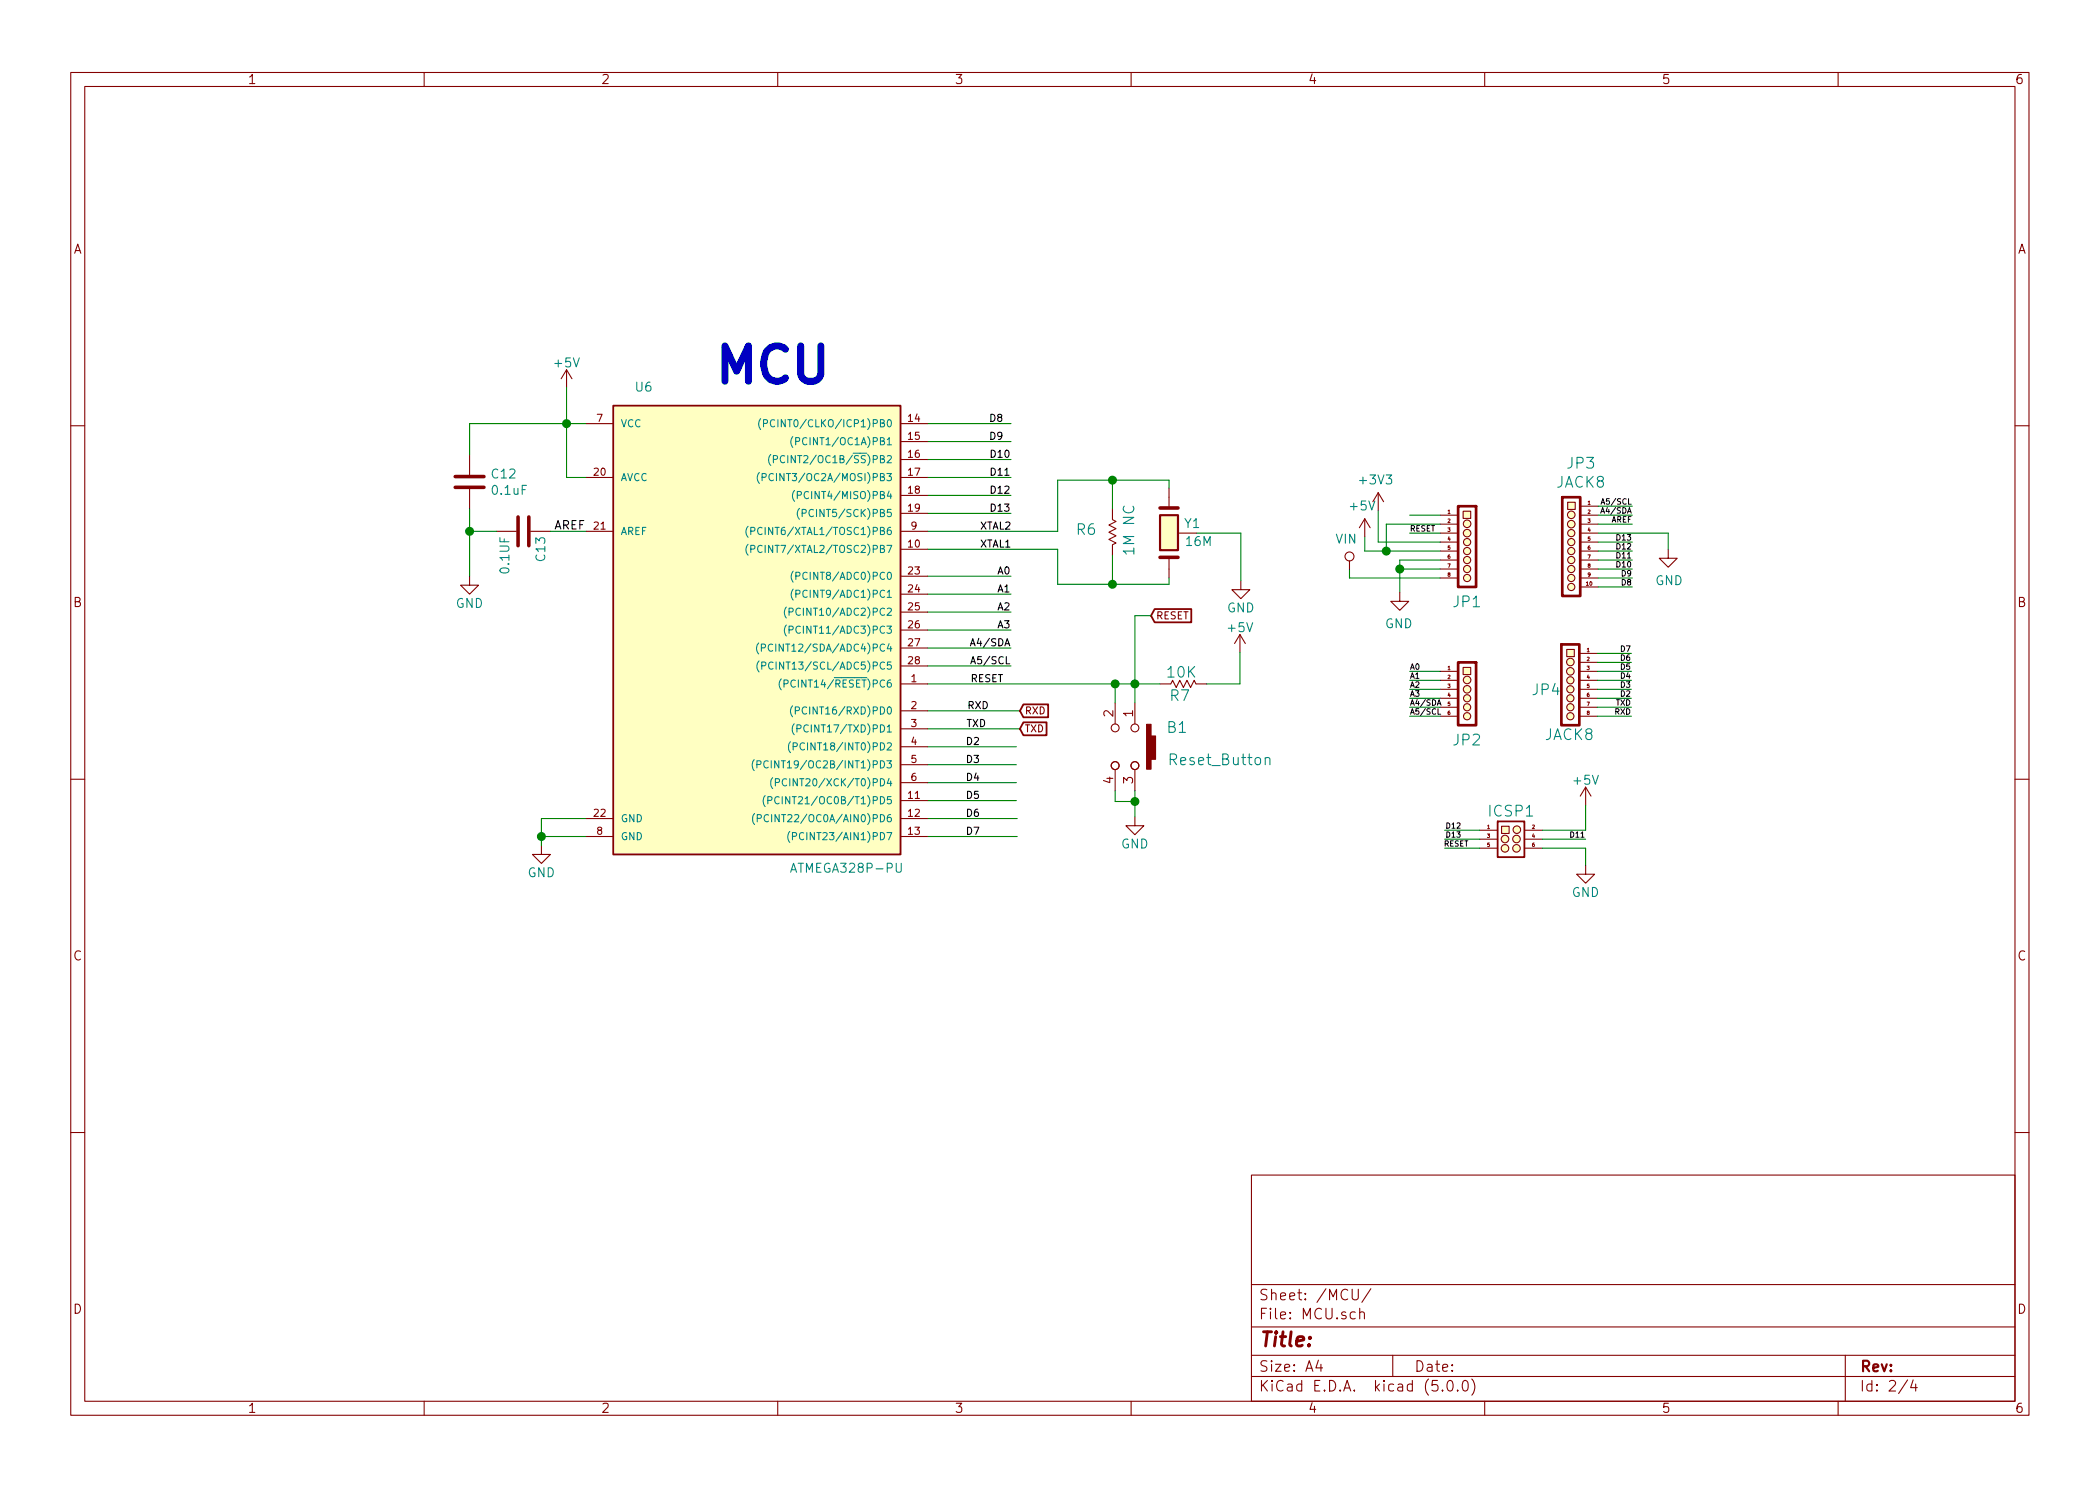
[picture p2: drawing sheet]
<svg xmlns="http://www.w3.org/2000/svg" width="297mm" height="210mm" viewBox="0 0 297 210" stroke-linecap="round" stroke-linejoin="round" font-family="sans-serif">
<g fill="none" stroke="#840000" stroke-width=".15">
<path d="M10 10.3h277v189.9h-277zM12 12.2h273v186.1h-273zM60 10.3v1.9M110 10.3v1.9M160 10.3v1.9M210 10.3v1.9M260 10.3v1.9M80.1 52.3l-.7 1.3M80.1 52.3v2.6M80.1 52.3l.8 1.3M82.9 59.9h3.8M127.4 59.9h3.8"/>
<path d="M10 60.2h2M66.4 64.4v2.8M66.4 69.2v2.8M70.2 75.2h2.8M75.1 75.2h2.8M82.9 75.2h3.8M82.9 67.6h3.8M127.4 75.2h3.8M127.4 77.7h3.8M127.4 62.5h3.8M127.4 65h3.8M127.4 67.6h3.8"/>
<path d="M127.4 70.1h3.8M127.4 72.6h3.8M157.4 72v1.5l.5 .3-1.1 .5 1.1 .5-1.1 .5 1.1 .5-1.1 .5 1.1 .5-.5 .3M157.4 77.1v1.5M165.4 69.1v2.6M165.4 79v2.8M166.8 75.4h2.5M190.9 79.4v1.2M193 73.4l.8 1.3M193 73.4v2.5M193 73.4l-.7 1.3M194.9 69.7l.8 1.3"/>
<path d="M194.9 69.7v2.6M194.9 69.7l-.7 1.3M203.7 75.4h2.5M203.7 72.9h2.5M203.7 74.2h2.5M203.7 76.7h2.5M203.7 78h2.5M203.7 79.2h2.5M207 72.3h1v1h-1zM221.7 71.1h1.1v1h-1.1zM223.5 75.4h2.6M223.5 71.6h2.6"/>
<path d="M223.5 72.9h2.6M223.5 74.2h2.6M223.5 76.7h2.6M223.5 78h2.6M223.5 79.2h2.6M236 77.7v1.3h1.2l-1.2 1.3-1.3-1.3h1.3M285 60.2h2M66.4 81.5v1.3h1.3l-1.3 1.3-1.2-1.3h1.2M127.4 96.8h3.8M127.4 81.5h3.8M127.4 84.1h3.8M127.4 86.6h3.8"/>
<path d="M127.4 89.1h3.8M127.4 91.7h3.8M127.4 94.2h3.8M157.7 99.4v3M160.5 99.4v3M164.1 96.8h1.5l.3-.5 .5 1 .5-1 .5 1 .5-1 .5 1 .5-1 .3 .5M169.2 96.8h1.5M175.4 89.8l-.8 1.3M175.4 89.8v2.5M175.4 89.8l.7 1.3M175.5 82.2v1.2h1.3l-1.3 1.3-1.3-1.3h1.3M198 83.8v1.3h-1.3l1.3 1.3 1.3-1.3h-1.3"/>
<path d="M203.7 95h2.5M203.7 96.3h2.5M203.7 97.5h2.5M203.7 98.8h2.5M203.7 80.5h2.5M203.7 81.8h2.5M207 94.4h1v1h-1zM221.6 91.9h1.1v1h-1.1zM223.4 92.5h2.5M223.4 93.7h2.5M223.4 95h2.5M223.4 96.3h2.5"/>
<path d="M223.4 97.5h2.5M223.4 98.8h2.5M223.5 83.1h2.6M223.5 80.5h2.6M223.5 81.8h2.6M10 110.3h2M76.6 119.6v1.3h1.3l-1.3 1.3-1.3-1.3h1.3M82.9 115.8h3.8M82.9 118.4h3.8M127.4 113.3h3.8M127.4 115.8h3.8M127.4 118.4h3.8"/>
<path d="M127.4 100.6h3.8M127.4 103.1h3.8M127.4 105.7h3.8M127.4 108.2h3.8M127.4 110.7h3.8M157.7 108.9v3M160.5 115.6v1.2h1.3l-1.3 1.3-1.2-1.3h1.2M160.5 108.9v3M203.7 100.1h2.5M203.7 101.3h2.5M209.3 117.5h2.5M209.3 118.7h2.5"/>
<path d="M212.4 116.9h1.1v1h-1.1zM215.6 117.5h2.6M215.6 118.7h2.6M223.4 100.1h2.5M223.4 101.3h2.5M224.3 111.4l-.8 1.2M224.3 111.4v2.5M224.3 111.4l.7 1.2M285 110.3h2M209.3 120h2.5M215.6 120h2.6M224.3 122.4v1.3h1.3l-1.3 1.3-1.3-1.3h1.3"/>
<path d="M10 160.2h2M177 166.3h108v32h-108zM285 160.2h2M60 198.3v1.9M110 198.3v1.9M160 198.3v1.9M177 194.8h108M177 191.8h108M177 187.8h108M177 181.8h108M186.5 192.5l-.4 1h1M186.8 193v1"/>
<path d="M191.3 182.4v1.2a.48 .48 0 0 0 .7 .2l.1-1.4M192.3 185.7a.41 .41 0 0 1 .7 .1v.8M192.3 185.1v1.5M193.9 182.3l-1.3 2M197 191.8v3M204 196.7h.1l-.1 .1v-.1v.1M204.8 195.5a.35 .35 0 0 1 .4-.2 .35 .35 0 0 1 .3 .3 .78 .78 0 0 1-.4 1.2 .87 .87 0 0 1-.3-1.3zM206.2 196.7v.1l-.1-.1h.1v.1M207 195.4a.37 .37 0 0 1 .6 .2l.1 .3a.72 .72 0 0 1-.4 .9l-.3-.1a1.26 1.26 0 0 1 0-1.3zM208.2 195.1a1.71 1.71 0 0 1 0 2.3M210 198.3v1.9M260 198.3v1.9"/>
<path d="M261 191.8v6.5M269.8 195.2l-1.2 2M270.6 195.2l-.3 1.1h.9M271 195.8v1"/>
<circle cx="190.9" cy="78.7" r=".63"/>
<circle cx="207.5" cy="74.1" r=".53"/>
<circle cx="207.5" cy="75.4" r=".53"/>
<circle cx="207.5" cy="76.7" r=".51"/>
<circle cx="207.5" cy="78" r=".51"/>
<circle cx="207.5" cy="79.2" r=".51"/>
<circle cx="222.2" cy="74.2" r=".53"/>
<circle cx="222.2" cy="72.8" r=".53"/>
<circle cx="222.3" cy="78" r=".51"/>
<circle cx="222.3" cy="76.7" r=".51"/>
<circle cx="222.3" cy="75.4" r=".51"/>
<circle cx="222.3" cy="79.2" r=".51"/>
<circle cx="207.5" cy="96.2" r=".53"/>
<circle cx="207.5" cy="97.5" r=".53"/>
<circle cx="207.5" cy="98.8" r=".51"/>
<circle cx="207.5" cy="80.5" r=".51"/>
<circle cx="207.5" cy="81.8" r=".51"/>
<circle cx="222.1" cy="95" r=".53"/>
<circle cx="222.1" cy="93.7" r=".53"/>
<circle cx="222.1" cy="97.5" r=".51"/>
<circle cx="222.1" cy="96.3" r=".51"/>
<circle cx="222.1" cy="98.8" r=".51"/>
<circle cx="222.3" cy="81.8" r=".51"/>
<circle cx="222.3" cy="83.1" r=".51"/>
<circle cx="222.3" cy="80.5" r=".51"/>
<circle cx="157.7" cy="103" r=".56"/>
<circle cx="157.7" cy="108.3" r=".56"/>
<circle cx="160.5" cy="108.3" r=".56"/>
<circle cx="160.5" cy="103" r=".56"/>
<circle cx="207.5" cy="101.3" r=".51"/>
<circle cx="207.5" cy="100.1" r=".51"/>
<circle cx="212.9" cy="118.7" r=".53"/>
<circle cx="214.5" cy="118.7" r=".53"/>
<circle cx="214.6" cy="117.4" r=".53"/>
<circle cx="222.1" cy="101.3" r=".51"/>
<circle cx="222.1" cy="100.1" r=".51"/>
<circle cx="212.9" cy="120" r=".53"/>
<circle cx="214.5" cy="120" r=".53"/>
</g>
<path d="M64.4 69h4.1M64.4 67.4h4.1M73.3 73.1v4.1M74.8 73.1v4.1M164.1 78.9h2.5M164.1 71.9h2.5" fill="none" stroke="#840000" stroke-width=".51"/>
<path d="M137.3 91.4l.3-1 .3 1M137.3 93.9l.3-1 .4 1M137.3 91.1h.5M137.4 93.6h.5" fill="none" stroke="#000" stroke-width=".15"/>
<g fill="#ffffc2" stroke="#ffffc2" stroke-width=".14">
<path d="M212.4 116.9h1.1v1h-1.1z"/>
<path d="M164.1 72.9h2.5v4.9h-2.5z"/>
<path d="M86.7 57.4h40.7v63.5h-40.7z"/>
<path d="M221.6 91.9h1.1v1h-1.1z"/>
<path d="M221.7 71.1h1.1v1h-1.1z"/>
<path d="M207 94.4h1v1h-1z"/>
<path d="M207 72.3h1v1h-1z"/>
<circle cx="212.9" cy="120" r=".53"/>
<circle cx="212.9" cy="118.7" r=".53"/>
<circle cx="214.5" cy="120" r=".53"/>
<circle cx="214.5" cy="118.7" r=".53"/>
<circle cx="214.6" cy="117.4" r=".53"/>
<circle cx="222.1" cy="101.3" r=".51"/>
<circle cx="222.1" cy="100.1" r=".51"/>
<circle cx="222.1" cy="98.8" r=".51"/>
<circle cx="222.1" cy="97.5" r=".51"/>
<circle cx="222.1" cy="96.3" r=".51"/>
<circle cx="222.1" cy="95" r=".53"/>
<circle cx="222.1" cy="93.7" r=".53"/>
<circle cx="222.3" cy="83.1" r=".51"/>
<circle cx="222.3" cy="81.8" r=".51"/>
<circle cx="222.3" cy="80.5" r=".51"/>
<circle cx="222.3" cy="79.2" r=".51"/>
<circle cx="222.3" cy="78" r=".51"/>
<circle cx="222.3" cy="76.7" r=".51"/>
<circle cx="222.3" cy="75.4" r=".51"/>
<circle cx="222.2" cy="74.2" r=".53"/>
<circle cx="222.2" cy="72.8" r=".53"/>
<circle cx="207.5" cy="101.3" r=".51"/>
<circle cx="207.5" cy="100.1" r=".51"/>
<circle cx="207.5" cy="98.8" r=".51"/>
<circle cx="207.5" cy="97.5" r=".53"/>
<circle cx="207.5" cy="96.2" r=".53"/>
<circle cx="207.5" cy="81.8" r=".51"/>
<circle cx="207.5" cy="80.5" r=".51"/>
<circle cx="207.5" cy="79.2" r=".51"/>
<circle cx="207.5" cy="78" r=".51"/>
<circle cx="207.5" cy="76.7" r=".51"/>
<circle cx="207.5" cy="75.4" r=".53"/>
<circle cx="207.5" cy="74.1" r=".53"/>
</g>
<path d="M86.7 57.4h40.7v63.5h-40.7zM144.8 99.7h3.5v1.8h-3.5l-.5-.9zM163.3 86.2h5.2v1.9h-5.2l-.5-1zM144.8 102.2h3.2v1.8h-3.2l-.5-.9zM211.9 116.2h3.7v5.1h-3.8z" fill="none" stroke="#840000" stroke-width=".25"/>
<path d="M164.1 72.9h2.5v4.9h-2.5z" fill="none" stroke="#840000" stroke-width=".3"/>
<g fill="none" stroke="#008400" stroke-width=".15">
<path d="M80.1 54.9v12.7h2.8M82.9 59.9h-16.5v4.5M131.2 59.9h11.8M66.4 75.2h3.8M66.4 72v9.5M77.9 75.2h5M131.2 77.7h18.4v5h15.8v-.9M131.2 67.6h11.8M131.2 62.5h11.8M131.2 65h11.8M131.2 70.1h11.8M131.2 72.6h11.8"/>
<path d="M157.4 67.9v4.1M157.4 78.6v4.1M165.4 69.1v-1.2h-15.8v7.3h-18.4M169.3 75.4h6.2v6.8M193 75.9v2.1h10.7M194.9 72.3v4.4h8.8M199.4 75.4h4.3M199.4 72.9h4.3M203.7 79.2h-5.7v4.6M203.7 74.2h-7.6v3.8M226.1 75.4h9.9v2.3M226.1 72.9h4.8"/>
<path d="M226.1 71.6h4.8M226.1 79.2h4.8M226.1 78h4.8M226.1 76.7h4.8M226.1 74.2h4.8M131.2 81.5h11.8M131.2 84.1h11.8M131.2 89.1h11.8M131.2 91.7h11.8M131.2 94.2h11.8M131.2 86.6h11.8M131.2 96.8h32.9"/>
<path d="M157.7 96.8v2.6M162.8 87.1h-2.3v12.3M175.4 92.3v4.5h-4.7M190.9 80.6v1.2h12.8M198 80.5h5.7M199.4 95h4.3M199.4 96.3h4.3M199.4 97.5h4.3M199.4 98.8h4.3M225.9 95h4.9M225.9 96.3h4.9M225.9 97.5h4.9"/>
<path d="M225.9 98.8h4.9M225.9 93.7h4.9M225.9 92.5h4.9M226.1 83.1h4.8M226.1 81.8h4.8M226.1 80.5h4.8M76.6 118.4h6.3M82.9 115.8h-6.3v3.8M131.2 115.8h12.7M131.2 118.4h12.7M131.2 113.3h12.6M131.2 110.7h12.6"/>
<path d="M131.2 108.2h12.6M131.2 105.7h12.6M131.2 103.1h13.1M131.2 100.6h13.1M157.7 111.9v1.5h2.8M160.5 111.9v3.7M199.4 101.3h4.3M199.4 100.1h4.3M204.3 117.5h5M204.3 118.7h5M218.2 118.7h6.1M224.3 113.9v3.6h-6.1"/>
<path d="M225.9 101.3h4.9M225.9 100.1h4.9M204.3 120h5M218.2 120h6.1v2.4"/>
</g>
<g fill="#008400" stroke="#008400" stroke-width=".25">
<circle cx="76.6" cy="118.4" r=".51"/>
<circle cx="80.1" cy="59.9" r=".51"/>
<circle cx="157.4" cy="82.7" r=".51"/>
<circle cx="157.4" cy="67.9" r=".51"/>
<circle cx="160.5" cy="96.8" r=".51"/>
<circle cx="66.4" cy="75.2" r=".51"/>
<circle cx="198" cy="80.5" r=".51"/>
<circle cx="196.1" cy="78" r=".51"/>
<circle cx="160.5" cy="113.4" r=".51"/>
<circle cx="157.7" cy="96.8" r=".51"/>
</g>
<g fill="#840000" stroke="#840000" stroke-width=".15">
<path d="M162.2 102.5h.6v6.3h-.6z"/>
<path d="M162.8 104.1h.6v3.3h-.6z"/>
</g>
<g fill="none" stroke="#008484" stroke-width=".15">
<path d="M107.6 59.2a1.2 1.2 0 0 0 0 1.6M108 59.9h.5v-.4l-.5-.1v1M109.6 59.5a.4 .4 0 0 0-.5 0 .4 .4 0 0 0-.1 .4 .37 .37 0 0 0 .1 .4 .37 .37 0 0 0 .5 0M105.8 77a1.13 1.13 0 0 0 0 1.6M105.8 74.5a1.13 1.13 0 0 0 0 1.5M106.2 77.7l.5-.1 .1-.1-.1-.3h-.5v1M106.2 75.2l.5-.1 .1-.2-.1-.2-.5-.1v1M107.4 66.8a1.13 1.13 0 0 0 0 1.6M107.8 77.2a.47 .47 0 0 0-.6 .4 .47 .47 0 0 0 .5 .5h.1M107.8 67.5h.5l.1-.2-.1-.2-.5-.1v1M107.8 74.7a.47 .47 0 0 0-.6 .4 .47 .47 0 0 0 .5 .5l.1-.1M109 64.3a1.13 1.13 0 0 0 0 1.6"/>
<path d="M109.4 65l.5-.1 .1-.1-.1-.3h-.5v1M109.4 67.1a.47 .47 0 0 0-.6 .4 .47 .47 0 0 0 .5 .5l.1-.1M111 64.5a.49 .49 0 0 0-.7 .4 .49 .49 0 0 0 .5 .6l.2-.1M112.1 61.8a1.2 1.2 0 0 0 0 1.5M112.4 69.4a1.13 1.13 0 0 0 0 1.5M112.5 62.5l.5-.1 .1-.4-.6-.1v1M112.8 70.1l.5-.1 .1-.1-.1-.3-.5-.1v1.1M113.1 71.9a1.13 1.13 0 0 0 0 1.6M113.5 72.6h.4l.1-.2v-.2l-.5-.1v1M107.3 91a1.13 1.13 0 0 0 0 1.5M107.4 93.5a1.13 1.13 0 0 0 0 1.6M107.7 91.7l.5-.1 .1-.1-.1-.3-.5-.1v1"/>
<path d="M107.7 94.2h.5l.1-.2v-.3h-.6v1M109.3 91.2a.47 .47 0 0 0-.6 .4 .47 .47 0 0 0 .5 .5l.1-.1M109.3 93.7a.47 .47 0 0 0-.6 .5 .47 .47 0 0 0 .6 .4M110.5 96.1a1.13 1.13 0 0 0 0 1.5M110.9 96.7h.5l.1-.2-.1-.2-.5-.1v1M111.2 85.9a1.2 1.2 0 0 0 0 1.5M111.2 88.4a1.2 1.2 0 0 0 0 1.6M111.6 86.6l.5-.1 .1-.1-.1-.3-.5-.1v1.1M111.6 89.1h.5l.1-.2-.1-.2-.5-.1v1M112.1 99.9a1.2 1.2 0 0 0 0 1.5M112.2 80.8a1.2 1.2 0 0 0 0 1.6M112.2 83.4a1.2 1.2 0 0 0 0 1.5"/>
<path d="M112.6 81.5h.5v-.5h-.5v1M112.6 84h.5v-.4l-.5-.1v1M106.7 107.5a1.2 1.2 0 0 0 0 1.5M106.7 115.1a1.2 1.2 0 0 0 0 1.6M107.1 108.2l.4-.1 .1-.1v-.3l-.5-.1v1.1M107.1 115.8l.5-.1 .1-.1-.1-.3h-.5v1M108.2 112.6a1.2 1.2 0 0 0 0 1.5M108.6 113.3l.5-.1 .1-.2-.1-.2-.5-.1v1M108.7 107.7a.47 .47 0 0 0-.7 .4 .47 .47 0 0 0 .6 .5h.1M108.7 115.3a.47 .47 0 0 0-.6 .4 .47 .47 0 0 0 .6 .5M109.3 110a1.2 1.2 0 0 0 0 1.6M109.7 110.7h.5l.1-.2-.1-.2-.5-.1v1"/>
<path d="M110.2 112.8a.47 .47 0 0 0-.6 .4 .47 .47 0 0 0 .6 .5v-.1M111.3 110.3a.47 .47 0 0 0-.7 .4 .47 .47 0 0 0 .6 .4h.1M111.7 117.6a1.2 1.2 0 0 0 0 1.6M111.8 104.9a1.2 1.2 0 0 0 0 1.6M112.1 118.3h.5l.1-.2-.1-.2-.5-.1v1M112.2 105.6h.5l.1-.2-.1-.2-.5-.1v1M112.3 102.4a1.2 1.2 0 0 0 0 1.6M112.5 100.6l.5-.1 .1-.2-.1-.2-.5-.1v1M112.7 103.1l.5-.1 .1-.1v-.3h-.6v1M179 107.3a.41 .41 0 0 1 .6 .1v.8M126.8 122.1v1.1l.2 .2h.4l.1-.2v-1.1"/>
</g>
<path d="M206.2 71.6h2.6v11.5h-2.6zM221 70.4h2.5v13.9h-2.5zM206.2 93.7h2.6v8.9h-2.6zM220.9 91.2h2.5v11.4h-2.5z" fill="none" stroke="#840000" stroke-width=".38"/>
<path d="M226.4 72.6l.3-.8 .2 .8M226.5 71.3l.2-.7 .3 .7M226.5 72.4h.4M226.5 71.1h.4M203.3 99.8l.3-.8 .2 .8M203.4 99.6h.4M203.4 100.3v.8h.4" fill="none" stroke="#000" stroke-width=".14"/>
<text font-size="7" fill="#0000c2" x="100.7" y="54.2">MCU</text>
<text font-size="2.8" fill="#840000" x="178" y="190.5">Title:</text>
<g font-size="2.1" fill="#008484">
<text x="220.1" y="69">JACK8</text>
<text x="221.7" y="66.3">JP3</text>
<text x="152.3" y="75.7">R6</text>
<text x="160.5" y="78.3" transform="rotate(-90 160.5 78.3)">1M NC</text>
<text x="205.6" y="85.9">JP1</text>
<text x="165.2" y="95.9">10K</text>
<text x="165.6" y="99.2">R7</text>
<text x="216.8" y="98.4">JP4</text>
<text x="165.2" y="103.7">B1</text>
<text x="205.6" y="105.5">JP2</text>
<text x="218.5" y="104.7">JACK8</text>
<text x="165.7" y="108.3">Reset_Button</text>
<text x="210.7" y="115.5">ICSP1</text>
</g>
<g font-size="2.1" fill="#840000">
<text x="178" y="184">Sheet: /MCU/</text>
<text x="178" y="186.7">File: MCU.sch</text>
<text x="178" y="196.9">KiCad E.D.A. kicad (5.0.0)</text>
<text x="178" y="194.1">Size: A4</text>
<text x="200" y="194.1">Date:</text>
<text x="263" y="194.1">Rev:</text>
<text x="263" y="196.9">Id: 2/4</text>
</g>
<g font-size="1.8" fill="#840000">
<text x="35" y="11.9">1</text>
<text x="85" y="11.9">2</text>
<text x="135" y="11.9">3</text>
<text x="185" y="11.9">4</text>
<text x="235" y="11.9">5</text>
<text x="285" y="11.9">6</text>
<text x="10.4" y="35.9">A</text>
<text x="285.4" y="35.9">A</text>
<text x="10.4" y="85.9">B</text>
<text x="285.4" y="85.9">B</text>
<text x="157.5" y="101.4" transform="rotate(-90 157.5 101.4)">2</text>
<text x="160.3" y="101.4" transform="rotate(-90 160.3 101.4)">1</text>
<text x="157.5" y="110.9" transform="rotate(-90 157.5 110.9)">4</text>
<text x="160.3" y="110.9" transform="rotate(-90 160.3 110.9)">3</text>
<text x="10.4" y="135.9">C</text>
<text x="285.4" y="135.9">C</text>
<text x="10.4" y="185.9">D</text>
<text x="285.4" y="185.9">D</text>
<text x="35" y="199.9">1</text>
<text x="85" y="199.9">2</text>
<text x="135" y="199.9">3</text>
<text x="185" y="199.9">4</text>
<text x="235" y="199.9">5</text>
<text x="285" y="199.9">6</text>
</g>
<g font-size="1.8" fill="#008484">
<text x="78.5" y="52">+5V</text>
<text x="89.9" y="55.4">U6</text>
<text x="69.6" y="67.7">C12</text>
<text x="69.7" y="70">0.1uF</text>
<text x="192.5" y="68.5">+3V3</text>
<text x="167.6" y="74.7">Y1</text>
<text x="167.8" y="77.3">16M</text>
<text x="189" y="76.9">VIN</text>
<text x="191.1" y="72.2">+5V</text>
<text x="72.1" y="81" transform="rotate(-90 72.1 81)">0.1UF</text>
<text x="77.1" y="79.3" transform="rotate(-90 77.1 79.3)">C13</text>
<text x="234.1" y="82.8">GND</text>
<text x="64.5" y="86">GND</text>
<text x="173.6" y="86.7">GND</text>
<text x="173.8" y="89.5">+5V</text>
<text x="195.9" y="88.9">GND</text>
<text x="222.7" y="111">+5V</text>
<text x="74.6" y="124.1">GND</text>
<text x="112.3" y="123.5">ATMEGA328P-PU</text>
<text x="158.6" y="120.1">GND</text>
<text x="222.3" y="126.9">GND</text>
</g>
<text font-size="1.7" x="78.4" y="74.9">AREF</text>
<g font-size="1.4" fill="#840000">
<text x="84.5" y="59.7">7</text>
<text x="128.5" y="59.7">14</text>
<text x="128.5" y="62.2">15</text>
<text x="128.5" y="64.8">16</text>
<text x="84" y="67.3">20</text>
<text x="128.5" y="67.3">17</text>
<text x="128.5" y="69.8">18</text>
<text x="84" y="74.9">21</text>
<text x="128.5" y="77.5">10</text>
<text x="128.5" y="72.4">19</text>
<text x="128.9" y="74.9">9</text>
<text x="128.5" y="81.3">23</text>
<text x="128.5" y="83.8">24</text>
<text x="128.5" y="86.4">25</text>
<text x="128.5" y="88.9">26</text>
<text x="163.5" y="87.6">RESET</text>
<text x="128.5" y="91.4">27</text>
<text x="128.5" y="94">28</text>
<text x="128.9" y="96.5">1</text>
<text x="128.9" y="100.3">2</text>
<text x="144.9" y="101.1">RXD</text>
<text x="128.9" y="102.9">3</text>
<text x="128.9" y="105.4">4</text>
<text x="128.9" y="107.9">5</text>
<text x="144.9" y="103.6">TXD</text>
<text x="128.5" y="113">11</text>
<text x="128.9" y="110.5">6</text>
<text x="84" y="115.6">22</text>
<text x="84.5" y="118.1">8</text>
<text x="128.5" y="115.6">12</text>
<text x="128.5" y="118.1">13</text>
</g>
<g font-size="1.4">
<text x="140.2" y="59.7">D8</text>
<text x="140.2" y="62.2">D9</text>
<text x="140.4" y="64.8">D10</text>
<text x="140.4" y="69.8">D12</text>
<text x="140.4" y="67.3">D11</text>
<text x="138.7" y="74.9">XTAL2</text>
<text x="138.7" y="77.5">XTAL1</text>
<text x="140.4" y="72.4">D13</text>
<text x="141.2" y="81.3">A0</text>
<text x="141.2" y="83.8">A1</text>
<text x="141.2" y="86.4">A2</text>
<text x="141.2" y="88.9">A3</text>
<text x="137.8" y="91.4">A4/SDA</text>
<text x="138" y="94">A5/SCL</text>
<text x="136.8" y="100.3">RXD</text>
<text x="137.3" y="96.5">RESET</text>
<text x="136.7" y="102.9">TXD</text>
<text x="136.9" y="107.9">D3</text>
<text x="136.9" y="105.4">D2</text>
<text x="136.9" y="113">D5</text>
<text x="136.9" y="110.5">D4</text>
<text x="136.9" y="115.6">D6</text>
<text x="136.9" y="118.1">D7</text>
</g>
<g font-size="1.4" fill="#008484">
<text x="87.8" y="60.4">VCC</text>
<text x="109.7" y="60.4">(PCINT0/CLKO/ICP1)PB0</text>
<text x="111" y="65.5">(PCINT2/OC1B/SS)PB2</text>
<text x="113.3" y="63">(PCINT1/OC1A)PB1</text>
<text x="87.8" y="68.1">AVCC</text>
<text x="109.3" y="68.1">(PCINT3/OC2A/MOSI)PB3</text>
<text x="113.6" y="70.6">(PCINT4/MISO)PB4</text>
<text x="87.8" y="75.7">AREF</text>
<text x="107.6" y="75.7">(PCINT6/XTAL1/TOSC1)PB6</text>
<text x="114.2" y="73.1">(PCINT5/SCK)PB5</text>
<text x="107.6" y="78.2">(PCINT7/XTAL2/TOSC2)PB7</text>
<text x="113.4" y="82">(PCINT8/ADC0)PC0</text>
<text x="112.6" y="87.1">(PCINT10/ADC2)PC2</text>
<text x="112.6" y="89.7">(PCINT11/ADC3)PC3</text>
<text x="113.4" y="84.6">(PCINT9/ADC1)PC1</text>
<text x="109.2" y="92.2">(PCINT12/SDA/ADC4)PC4</text>
<text x="109.4" y="94.7">(PCINT13/SCL/ADC5)PC5</text>
<text x="111.7" y="97.3">(PCINT14/RESET)PC6</text>
<text x="113.5" y="101.1">(PCINT16/RXD)PD0</text>
<text x="113.4" y="106.2">(PCINT18/INT0)PD2</text>
<text x="113.6" y="103.6">(PCINT17/TXD)PD1</text>
<text x="109.1" y="108.7">(PCINT19/OC2B/INT1)PD3</text>
<text x="110.5" y="113.8">(PCINT21/OC0B/T1)PD5</text>
<text x="111.4" y="111.2">(PCINT20/XCK/T0)PD4</text>
<text x="87.8" y="116.3">GND</text>
<text x="87.8" y="118.9">GND</text>
<text x="108.9" y="116.3">(PCINT22/OC0A/AIN0)PD6</text>
<text x="113.2" y="118.9">(PCINT23/AIN1)PD7</text>
</g>
<g font-size="1.1">
<text x="227" y="71.4">A5/SCL</text>
<text x="199.4" y="75.2">RESET</text>
<text x="226.9" y="72.7">A4/SDA</text>
<text x="227.9" y="73.9">AREF</text>
<text x="228.9" y="77.7">D12</text>
<text x="228.9" y="76.5">D13</text>
<text x="228.9" y="80.3">D10</text>
<text x="228.9" y="79">D11</text>
<text x="229.5" y="82.8">D8</text>
<text x="229.5" y="81.6">D9</text>
<text x="199.4" y="94.8">A0</text>
<text x="229.4" y="94.8">D5</text>
<text x="229.4" y="93.5">D6</text>
<text x="229.4" y="92.2">D7</text>
<text x="199.4" y="97.3">A2</text>
<text x="199.4" y="98.6">A3</text>
<text x="199.4" y="96">A1</text>
<text x="199.4" y="99.8">A4/SDA</text>
<text x="199.4" y="101.1">A5/SCL</text>
<text x="228.4" y="101.1">RXD</text>
<text x="228.6" y="99.8">TXD</text>
<text x="229.4" y="98.6">D2</text>
<text x="229.4" y="97.3">D3</text>
<text x="229.4" y="96">D4</text>
<text x="204.2" y="119.8">RESET</text>
<text x="204.8" y="117.2">D12</text>
<text x="204.8" y="118.5">D13</text>
<text x="222.3" y="118.5">D11</text>
</g>
<g font-size=".7" fill="#840000">
<text x="224.6" y="71.4">1</text>
<text x="204.8" y="72.7">1</text>
<text x="204.8" y="74">2</text>
<text x="204.8" y="75.2">3</text>
<text x="204.8" y="76.5">4</text>
<text x="204.8" y="77.8">5</text>
<text x="224.6" y="72.7">2</text>
<text x="224.6" y="74">3</text>
<text x="224.6" y="75.2">4</text>
<text x="224.6" y="76.5">5</text>
<text x="224.6" y="77.8">6</text>
<text x="204.8" y="79">6</text>
<text x="204.8" y="80.3">7</text>
<text x="204.8" y="81.6">8</text>
<text x="224.4" y="82.8">10</text>
<text x="224.6" y="79">7</text>
<text x="224.6" y="80.3">8</text>
<text x="224.6" y="81.6">9</text>
<text x="204.8" y="94.8">1</text>
<text x="224.5" y="92.2">1</text>
<text x="224.5" y="93.5">2</text>
<text x="224.5" y="94.8">3</text>
<text x="204.8" y="96.1">2</text>
<text x="204.8" y="97.3">3</text>
<text x="204.8" y="98.6">4</text>
<text x="204.8" y="99.9">5</text>
<text x="204.8" y="101.1">6</text>
<text x="224.5" y="96.1">4</text>
<text x="224.5" y="97.3">5</text>
<text x="224.5" y="98.6">6</text>
<text x="224.5" y="99.9">7</text>
<text x="224.5" y="101.1">8</text>
<text x="210.4" y="117.3">1</text>
<text x="210.4" y="118.5">3</text>
<text x="210.4" y="119.8">5</text>
<text x="216.7" y="117.3">2</text>
<text x="216.7" y="118.5">4</text>
<text x="216.7" y="119.8">6</text>
</g>
</svg>
